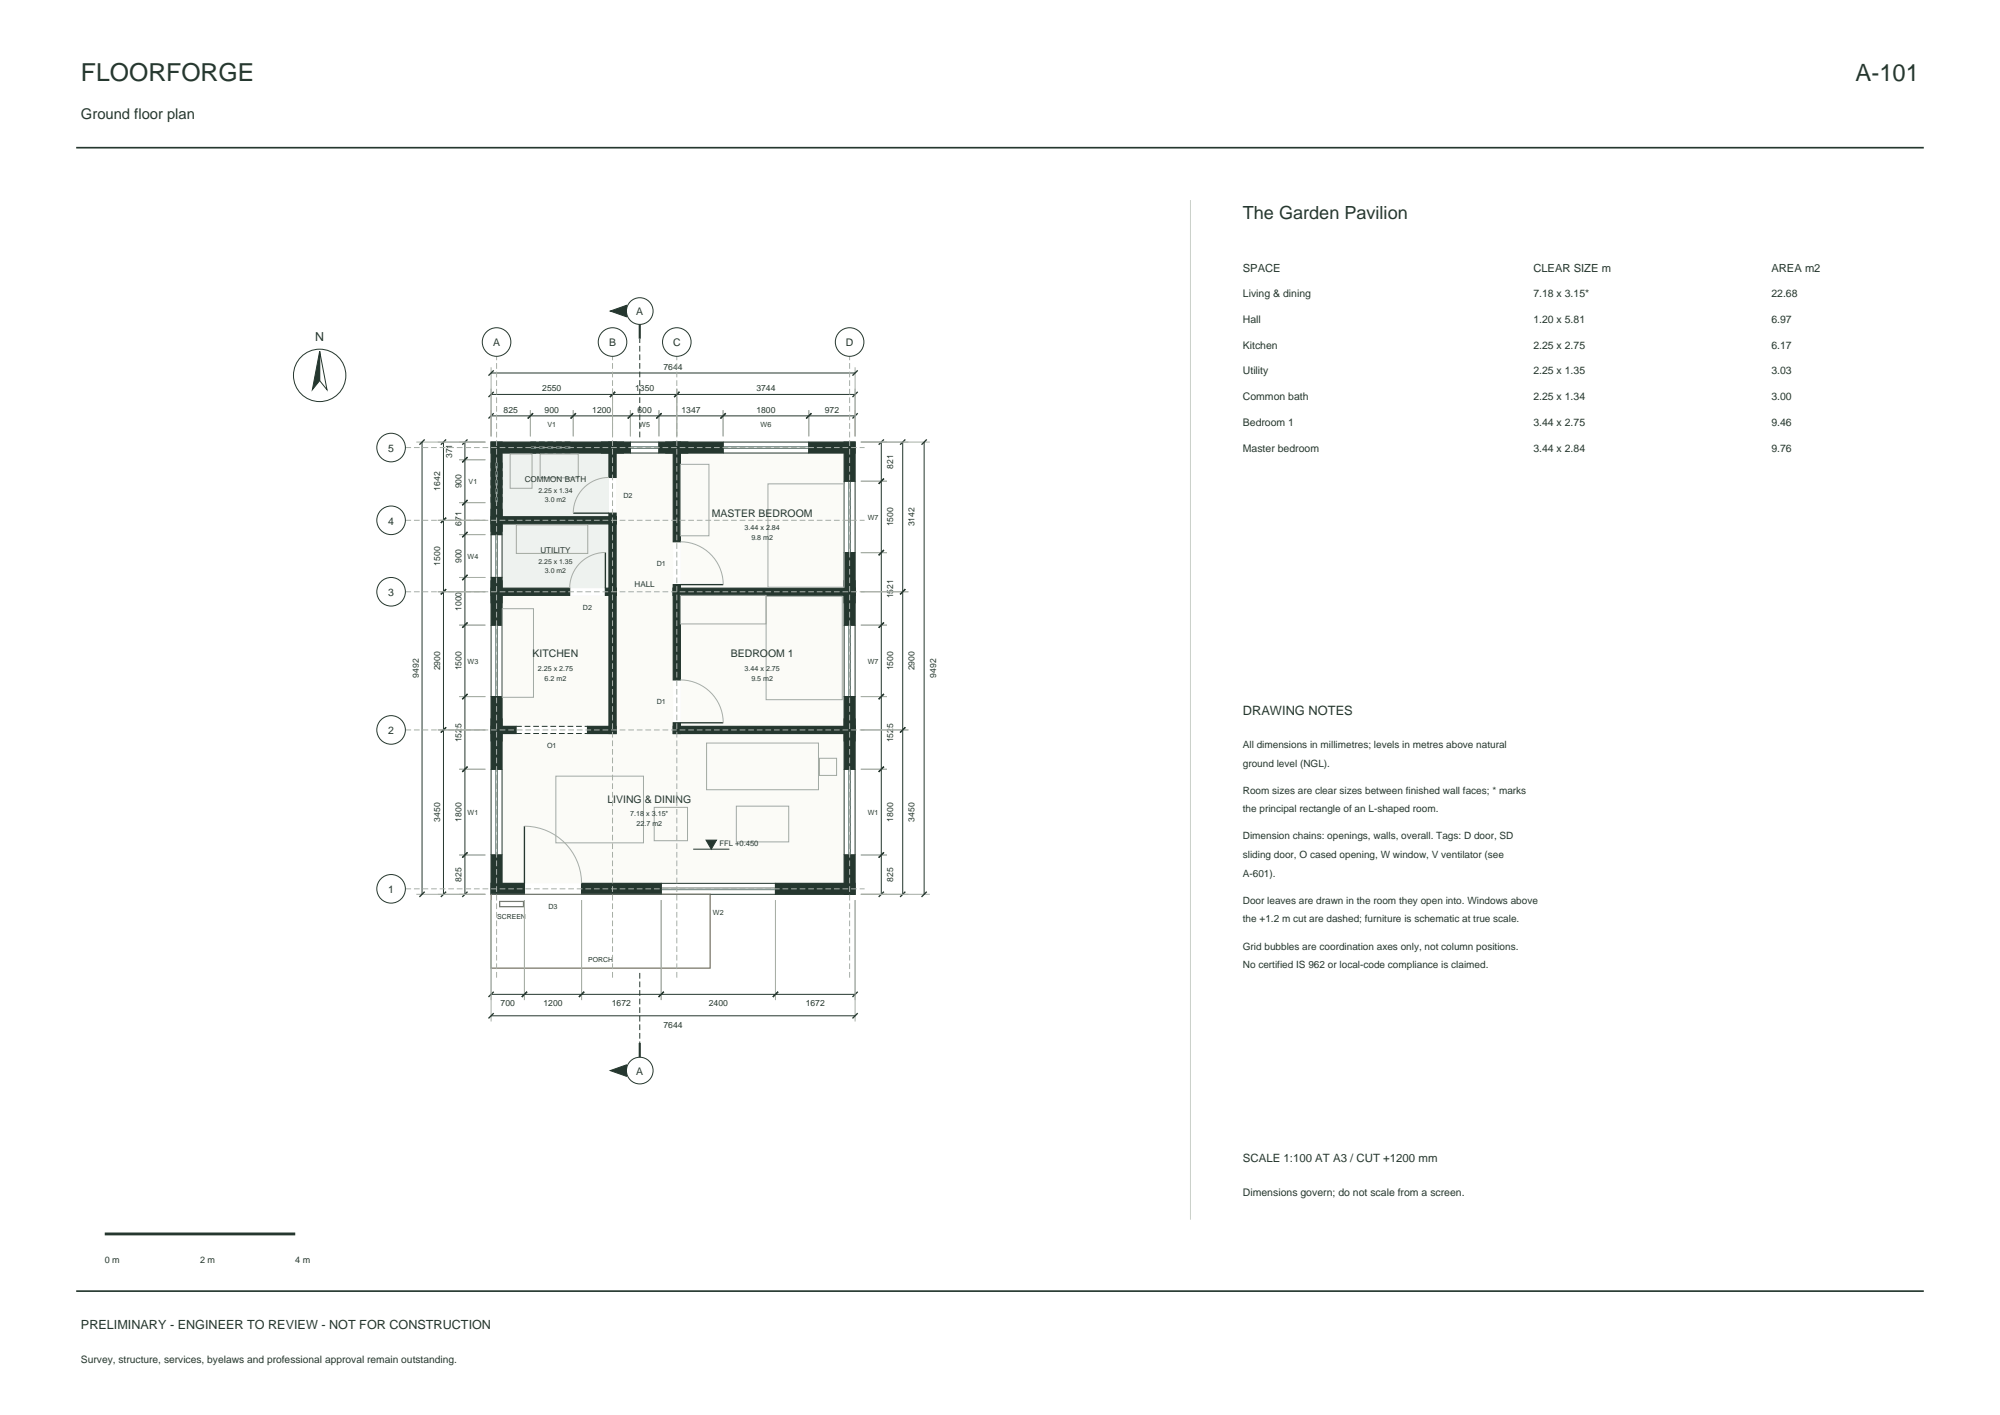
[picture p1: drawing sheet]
<svg xmlns="http://www.w3.org/2000/svg" width="420mm" height="297mm" viewBox="0 0 420 297" stroke-linecap="round" stroke-linejoin="round" font-family="sans-serif">
<path d="M16 31h388M16 271h388" fill="none" stroke="#25372f" stroke-width=".35"/>
<g fill="#fbfbf7">
<path d="M105.4 154h24v-.8h12v.8h35.9v31.4h-71.9z" fill-rule="evenodd"/>
<path d="M129.4 95.1h12v58.1h-12z" fill-rule="evenodd"/>
<path d="M105.4 125h22.5v27.5h-22.5z" fill-rule="evenodd"/>
</g>
<g fill="#eef2ef">
<path d="M105.4 110h22.5v13.5h-22.5z" fill-rule="evenodd"/>
<path d="M105.4 95.1h22.5v13.4h-22.5z" fill-rule="evenodd"/>
</g>
<g fill="#fbfbf7">
<path d="M142.9 125h34.4v27.5h-34.4z" fill-rule="evenodd"/>
<path d="M142.9 95.1h34.4v28.4h-34.4z" fill-rule="evenodd"/>
</g>
<g fill="#25372f" stroke="#25372f" stroke-width=".25">
<path d="M103.1 150.9h2.3v10.6h-2.3z" fill-rule="evenodd"/>
<path d="M103.1 179.5h2.3v8.2h-2.3z" fill-rule="evenodd"/>
<path d="M162.8 185.4h16.8v2.3h-16.8z" fill-rule="evenodd"/>
<path d="M122.1 185.4h16.8v2.3h-16.8z" fill-rule="evenodd"/>
<path d="M103.1 185.4h7v2.3h-7z" fill-rule="evenodd"/>
<path d="M103.1 121.9h2.3v9.3h-2.3z" fill-rule="evenodd"/>
<path d="M103.1 146.2h2.3v9.3h-2.3z" fill-rule="evenodd"/>
<path d="M123.4 152.5h6v1.5h-6z" fill-rule="evenodd"/>
<path d="M103.1 152.5h5.3v1.5h-5.3z" fill-rule="evenodd"/>
<path d="M103.1 106.9h2.3v5.3h-2.3z" fill-rule="evenodd"/>
<path d="M103.1 121.2h2.3v5.3h-2.3z" fill-rule="evenodd"/>
<path d="M127.1 123.5h2.3v1.5h-2.3z" fill-rule="evenodd"/>
<path d="M103.1 123.5h16.5v1.5h-16.5z" fill-rule="evenodd"/>
<path d="M103.1 92.8h2.3v18.7h-2.3z" fill-rule="evenodd"/>
<path d="M103.1 108.5h26.3v1.5h-26.3z" fill-rule="evenodd"/>
<path d="M103.1 92.8h27.8v2.3h-27.8z" fill-rule="evenodd"/>
<path d="M127.9 123.5h1.5v30.5h-1.5z" fill-rule="evenodd"/>
<path d="M127.9 108.5h1.5v16.5h-1.5z" fill-rule="evenodd"/>
<path d="M127.9 107.7h1.5v2.3h-1.5z" fill-rule="evenodd"/>
<path d="M127.9 92.8h1.5v7.4h-1.5z" fill-rule="evenodd"/>
<path d="M138.4 92.8h6v2.3h-6z" fill-rule="evenodd"/>
<path d="M126.3 92.8h6.1v2.3h-6.1z" fill-rule="evenodd"/>
<path d="M141.4 123.5h1.5v19.2h-1.5z" fill-rule="evenodd"/>
<path d="M141.4 151.7h1.5v2.3h-1.5z" fill-rule="evenodd"/>
<path d="M141.4 152.5h38.2v1.5h-38.2z" fill-rule="evenodd"/>
<path d="M141.4 122.7h1.5v2.3h-1.5z" fill-rule="evenodd"/>
<path d="M141.4 92.8h1.5v20.9h-1.5z" fill-rule="evenodd"/>
<path d="M141.4 123.5h38.2v1.5h-38.2z" fill-rule="evenodd"/>
<path d="M139.8 92.8h12v2.3h-12z" fill-rule="evenodd"/>
<path d="M169.9 92.8h9.7v2.3h-9.7z" fill-rule="evenodd"/>
<path d="M177.3 150.9h2.3v10.6h-2.3z" fill-rule="evenodd"/>
<path d="M177.3 179.5h2.3v8.2h-2.3z" fill-rule="evenodd"/>
<path d="M177.3 121.9h2.3v9.3h-2.3z" fill-rule="evenodd"/>
<path d="M177.3 146.2h2.3v9.3h-2.3z" fill-rule="evenodd"/>
<path d="M177.3 116h2.3v10.5h-2.3z" fill-rule="evenodd"/>
<path d="M177.3 92.8h2.3v8.2h-2.3z" fill-rule="evenodd"/>
</g>
<g fill="none" stroke="#25372f" stroke-width=".28">
<path d="M103.7 77.7l-1.1 1.1M180.1 77.7l-1.1 1.1M89.2 92.2l-1.1 1.1M93.7 92.2l-1.1 1.1M98.2 92.2l-1.1 1.1M98.2 96l-1.1 1M103.7 86.7l-1.1 1.1M103.7 82.2l-1.1 1.1M111.9 86.7l-1.1 1.1M120.9 86.7l-1.1 1.1M129.2 82.2l-1.1 1.1M132.9 86.7l-1.1 1.1"/>
<path d="M138.9 86.7l-1.1 1.1M142.7 82.2l-1.1 1.1M152.4 86.7l-1.1 1.1M170.4 86.7l-1.1 1.1M180.1 86.7l-1.1 1.1M180.1 82.2l-1.1 1.1M185.6 92.2l-1.1 1.1M190.1 92.2l-1.1 1.1M194.6 92.2l-1.1 1.1M93.7 108.7l-1.1 1.1M98.2 111.7l-1.1 1.1M98.2 105l-1.1 1.1"/>
<path d="M120.4 107.7h7.5M127.1 116v7.5M185.6 115.5l-1.1 1.1M185.6 100.5l-1.1 1.1M93.7 123.7l-1.1 1.1M98.2 130.7l-1.1 1.1M98.2 120.7l-1.1 1.1M142.9 122.7h9M185.6 130.7l-1.1 1.1M190.1 123.7l-1.1 1.1M93.7 152.7l-1.1 1.1M98.2 145.7l-1.1 1.1"/>
<path d="M142.9 151.7h9M185.6 145.7l-1.1 1.1M190.1 152.7l-1.1 1.1M98.2 178.9l-1.1 1.1M98.2 160.9l-1.1 1.1M110.1 173.4v12M185.6 178.9l-1.1 1.1M185.6 160.9l-1.1 1.1M89.2 187.2l-1.1 1.1M93.7 187.2l-1.1 1.1M98.2 187.2l-1.1 1.1M185.6 187.2l-1.1 1.1"/>
<path d="M190.1 187.2l-1.1 1.1M194.6 187.2l-1.1 1.1M103.7 208.2l-1.1 1.1M103.7 212.7l-1.1 1.1M110.7 208.2l-1.1 1.1M122.7 208.2l-1.1 1.1M139.4 208.2l-1.1 1.1M163.4 208.2l-1.1 1.1M180.1 208.2l-1.1 1.1M180.1 212.7l-1.1 1.1"/>
</g>
<g fill="none" stroke="#a8afa4" stroke-width=".21">
<path d="M103.1 77.1v14.5M179.6 77.1v14.5M87.4 92.8h14.5M96.4 96.5h5.5M111.4 86.1v5.5M120.4 86.1v5.5M128.6 81.6v10M132.4 86.1v5.5M138.4 86.1v5.5M142.1 81.6v10M151.8 86.1v5.5M169.9 86.1v5.5"/>
<path d="M180.8 92.8h14.5M91.9 109.2h10M96.4 112.2h5.5M96.4 105.5h5.5M127.1 116a7.5 7.5 0 0 0-7.5 7.5M127.9 100.2a7.5 7.5 0 0 0-7.5 7.5M142.9 113.7a9 9 0 0 1 9 9M180.8 116h5.5M180.8 101h5.5M91.9 124.2h10M96.4 131.2h5.5M96.4 121.2h5.5"/>
<path d="M180.8 131.2h5.5M180.8 124.2h10M91.9 153.2h10M96.4 146.2h5.5M142.9 142.7a9 9 0 0 1 9 9M180.8 146.2h5.5M180.8 153.2h10M96.4 179.5h5.5M96.4 161.5h5.5M110.1 173.4a12 12 0 0 1 12 12M180.8 179.5h5.5M180.8 161.5h5.5"/>
<path d="M87.4 187.7h14.5M103.1 188.9v25.5M110.1 188.9v21M122.1 188.9v21M138.9 188.9v21M162.8 188.9v21M179.6 188.9v25.5M180.8 187.7h14.5"/>
</g>
<path d="M111.4 92.8h9M111.4 95.1h9M134.3 91.8v-20.7M103.1 105.5v-9M105.4 105.5v-9M108.4 154h15M108.4 152.5h15M134.3 204.2v14.7" fill="none" stroke="#25372f" stroke-width=".21" stroke-dasharray="1.2 .6" stroke-linecap="butt"/>
<g fill="none" stroke="#25372f" stroke-width=".21">
<path d="M67.1 73.7l1.6 8.1-1.6-1.9zM103.1 78.3h76.5M88.6 92.8v94.9M93.1 92.8v94.9M97.6 92.8v94.9M103.1 96.5h2.3M103.1 87.3h76.5M103.1 82.8h76.5M111.4 92.8v2.3M120.4 92.8v2.3M132.4 92.8h6v2.3h-6zM151.8 92.8h18.1v2.3h-18.1z"/>
<path d="M185.1 92.8v94.9M189.6 92.8v94.9M194.1 92.8v94.9M103.1 112.2h2.3v9h-2.3zM103.1 105.5h2.3M177.3 101h2.3v15h-2.3zM103.1 131.2h2.3v15h-2.3zM177.3 131.2h2.3v15h-2.3zM103.1 161.5h2.3v18h-2.3zM145.6 178.2h7.6M177.3 161.5h2.3v18h-2.3zM138.9 185.4h23.9v2.3h-23.9z"/>
<path d="M103.1 208.7h76.5M103.1 213.2h76.5"/>
<circle cx="67.1" cy="78.8" r="5.5"/>
<circle cx="104.3" cy="71.8" r="3"/>
<circle cx="128.6" cy="71.8" r="3"/>
<circle cx="134.3" cy="65.3" r="2.8"/>
<circle cx="142.1" cy="71.8" r="3"/>
<circle cx="178.4" cy="71.8" r="3"/>
<circle cx="82.1" cy="93.9" r="3"/>
<circle cx="82.1" cy="109.2" r="3"/>
<circle cx="82.1" cy="124.2" r="3"/>
<circle cx="82.1" cy="153.2" r="3"/>
<circle cx="82.1" cy="186.6" r="3"/>
<circle cx="134.3" cy="224.7" r="2.8"/>
</g>
<g fill="none" stroke="#5f7d78" stroke-width=".21">
<path d="M132.4 93.8h6M132.4 94.1h6M151.8 93.8h18.1M151.8 94.1h18.1M104.1 112.2v9M104.5 112.2v9M178.2 101v15M178.6 101v15M104.1 131.2v15M104.5 131.2v15M178.2 131.2v15M178.6 131.2v15"/>
<path d="M104.1 161.5v18M104.5 161.5v18M178.2 161.5v18M178.6 161.5v18M138.9 186.7h23.9M138.9 186.4h23.9"/>
</g>
<path d="M111.4 93.8h9M111.4 94.1h9M104.1 105.5v-9M104.5 105.5v-9" fill="none" stroke="#5f7d78" stroke-width=".21" stroke-dasharray="1.2 .6" stroke-linecap="butt"/>
<g fill="none" stroke="#a3aaa1" stroke-width=".21">
<path d="M107.1 95.3h4.6v7.2h-4.6zM113.4 95.3h8v5h-8zM142.9 97.5h6v15h-6zM108.4 110.2h15v6h-15zM161.3 101.6h16v21.7h-16zM105.5 127.8h6.5v18.6h-6.5zM142.9 125h18v6h-18zM160.9 125.2h16v21.7h-16zM148.4 156h23.5v9.8h-23.5zM172.1 159.2h3.6v3.6h-3.6zM116.7 162.9h18.4v14h-18.4zM137.4 169.5h7v7h-7z"/>
<path d="M154.6 169.2h11v7.5h-11z"/>
</g>
<path d="M103.1 187.7h46v15.5h-46zM104.9 189.2h5v1.1h-5z" fill="none" stroke="#9e653f" stroke-width=".25"/>
<path d="M85.1 93.9h96.5M85.1 109.2h96.5M85.1 124.2h96.5M85.1 153.2h96.5M85.1 186.6h96.5M104.3 205.2v-130.4M128.6 205.2v-130.4M142.1 205.2v-130.4M178.4 205.2v-130.4" fill="none" stroke="#a8afa4" stroke-width=".21" stroke-dasharray="1.2 .6" stroke-linecap="butt"/>
<g fill="#25372f" stroke="#25372f" stroke-width=".21">
<path d="M148.3 176.3h2.2l-1.1 1.9z"/>
<path d="M128.1 224.7l3.4-1.2v2.4z"/>
<path d="M128.1 65.3l3.4-1.2v2.4z"/>
<path d="M67.1 73.7v6.2l-1.5 1.9z"/>
</g>
<path d="M134.3 68.1v3M134.3 218.9v3" fill="none" stroke="#25372f" stroke-width=".45"/>
<path d="M250 42v214" fill="none" stroke="#c9d0c7" stroke-width=".21"/>
<path d="M22 259h40" fill="none" stroke="#25372f" stroke-width=".6"/>
<text font-size="5.2" fill="#25372f" x="17" y="17">FLOORFORGE</text>
<text font-size="5" fill="#25372f" x="389.7" y="17">A-101</text>
<text font-size="3.8" fill="#25372f" x="261" y="46">The Garden Pavilion</text>
<text font-size="3.1" fill="#25372f" x="17" y="25">Ground floor plan</text>
<text font-size="2.7" fill="#25372f" x="261" y="150">DRAWING NOTES</text>
<g font-size="2.6" fill="#25372f">
<text x="66.2" y="71.6">N</text>
<text x="17" y="279">PRELIMINARY - ENGINEER TO REVIEW - NOT FOR CONSTRUCTION</text>
</g>
<text font-size="2.4" fill="#25372f" x="261" y="244">SCALE 1:100 AT A3 / CUT +1200 mm</text>
<g font-size="2.3" fill="#25372f">
<text x="261" y="57">SPACE</text>
<text x="322" y="57">CLEAR SIZE m</text>
<text x="372" y="57">AREA m2</text>
</g>
<g font-size="2.2" fill="#25372f">
<text x="261" y="62.4">Living &amp; dining</text>
<text x="322" y="62.4">7.18 x 3.15*</text>
<text x="372" y="62.4">22.68</text>
<text x="133.6" y="66.1">A</text>
<text x="261" y="67.8">Hall</text>
<text x="322" y="67.8">1.20 x 5.81</text>
<text x="372" y="67.8">6.97</text>
<text x="103.5" y="72.7">A</text>
<text x="127.9" y="72.7">B</text>
<text x="141.3" y="72.7">C</text>
<text x="177.6" y="72.7">D</text>
<text x="261" y="73.2">Kitchen</text>
<text x="322" y="73.2">2.25 x 2.75</text>
<text x="372" y="73.2">6.17</text>
<text x="261" y="78.6">Utility</text>
<text x="322" y="78.6">2.25 x 1.35</text>
<text x="372" y="78.6">3.03</text>
<text x="261" y="84">Common bath</text>
<text x="261" y="89.4">Bedroom 1</text>
<text x="322" y="84">2.25 x 1.34</text>
<text x="322" y="89.4">3.44 x 2.75</text>
<text x="372" y="84">3.00</text>
<text x="372" y="89.4">9.46</text>
<text x="81.5" y="94.8">5</text>
<text x="261" y="94.8">Master bedroom</text>
<text x="322" y="94.8">3.44 x 2.84</text>
<text x="372" y="94.8">9.76</text>
<text x="81.5" y="110.1">4</text>
<text x="149.5" y="108.5">MASTER BEDROOM</text>
<text x="81.5" y="125.1">3</text>
<text x="111.8" y="137.9">KITCHEN</text>
<text x="153.5" y="137.9">BEDROOM 1</text>
<text x="81.5" y="154.1">2</text>
<text x="127.6" y="168.5">LIVING &amp; DINING</text>
<text x="81.5" y="187.5">1</text>
<text x="133.6" y="225.6">A</text>
<text x="261" y="251">Dimensions govern; do not scale from a screen.</text>
</g>
<g font-size="2.1" fill="#25372f">
<text x="261" y="157">All dimensions in millimetres; levels in metres above natural</text>
<text x="261" y="160.9">ground level (NGL).</text>
<text x="261" y="166.6">Room sizes are clear sizes between finished wall faces; * marks</text>
<text x="261" y="170.5">the principal rectangle of an L-shaped room.</text>
<text x="261" y="176.2">Dimension chains: openings, walls, overall. Tags: D door, SD</text>
<text x="261" y="180.1">sliding door, O cased opening, W window, V ventilator (see</text>
<text x="261" y="184">A-601).</text>
<text x="261" y="189.7">Door leaves are drawn in the room they open into. Windows above</text>
<text x="261" y="193.6">the +1.2 m cut are dashed; furniture is schematic at true scale.</text>
<text x="261" y="199.3">Grid bubbles are coordination axes only, not column positions.</text>
<text x="261" y="203.2">No certified IS 962 or local-code compliance is claimed.</text>
<text x="17" y="286">Survey, structure, services, byelaws and professional approval remain outstanding.</text>
</g>
<g font-size="1.9" fill="#25372f">
<text x="22" y="265">0 m</text>
<text x="42" y="265">2 m</text>
<text x="62" y="265">4 m</text>
</g>
<g font-size="1.8" fill="#25372f">
<text x="139.3" y="77.6">7644</text>
<text x="113.9" y="82.1">2550</text>
<text x="133.4" y="82.1">1350</text>
<text x="158.8" y="82.1">3744</text>
<text x="105.8" y="86.6">825</text>
<text x="114.4" y="86.6">900</text>
<text x="124.4" y="86.6">1200</text>
<text x="133.9" y="86.6">600</text>
<text x="143.1" y="86.6">1347</text>
<text x="158.8" y="86.6">1800</text>
<text x="173.2" y="86.6">972</text>
<text x="94.9" y="96.1" transform="rotate(-90 94.9 96.1)">371</text>
<text x="187.6" y="98.4" transform="rotate(-90 187.6 98.4)">821</text>
<text x="92.4" y="103" transform="rotate(-90 92.4 103)">1642</text>
<text x="96.9" y="102.5" transform="rotate(-90 96.9 102.5)">900</text>
<text x="96.9" y="110.4" transform="rotate(-90 96.9 110.4)">671</text>
<text x="187.6" y="110.5" transform="rotate(-90 187.6 110.5)">1500</text>
<text x="192.1" y="110.5" transform="rotate(-90 192.1 110.5)">3142</text>
<text x="92.4" y="118.7" transform="rotate(-90 92.4 118.7)">1500</text>
<text x="96.9" y="118.2" transform="rotate(-90 96.9 118.2)">900</text>
<text x="187.6" y="125.6" transform="rotate(-90 187.6 125.6)">1521</text>
<text x="96.9" y="128.2" transform="rotate(-90 96.9 128.2)">1000</text>
<text x="87.9" y="142.3" transform="rotate(-90 87.9 142.3)">9492</text>
<text x="92.4" y="140.7" transform="rotate(-90 92.4 140.7)">2900</text>
<text x="96.9" y="140.7" transform="rotate(-90 96.9 140.7)">1500</text>
<text x="187.6" y="140.7" transform="rotate(-90 187.6 140.7)">1500</text>
<text x="192.1" y="140.7" transform="rotate(-90 192.1 140.7)">2900</text>
<text x="196.6" y="142.3" transform="rotate(-90 196.6 142.3)">9492</text>
<text x="96.9" y="155.8" transform="rotate(-90 96.9 155.8)">1525</text>
<text x="187.6" y="155.8" transform="rotate(-90 187.6 155.8)">1525</text>
<text x="92.4" y="172.5" transform="rotate(-90 92.4 172.5)">3450</text>
<text x="96.9" y="172.5" transform="rotate(-90 96.9 172.5)">1800</text>
<text x="187.6" y="172.5" transform="rotate(-90 187.6 172.5)">1800</text>
<text x="192.1" y="172.5" transform="rotate(-90 192.1 172.5)">3450</text>
<text x="96.9" y="185.1" transform="rotate(-90 96.9 185.1)">825</text>
<text x="187.6" y="185.1" transform="rotate(-90 187.6 185.1)">825</text>
<text x="105.1" y="211.2">700</text>
<text x="114.1" y="211.2">1200</text>
<text x="128.5" y="211.2">1672</text>
<text x="139.3" y="215.7">7644</text>
<text x="148.8" y="211.2">2400</text>
<text x="169.2" y="211.2">1672</text>
</g>
<g font-size="1.7" fill="#25372f">
<text x="110.2" y="101.2">COMMON BATH</text>
<text x="113.5" y="116.1">UTILITY</text>
<text x="133.3" y="123.2">HALL</text>
</g>
<text font-size="1.6" fill="#25372f" x="151.1" y="177.6">FFL +0.450</text>
<g font-size="1.5" fill="#25372f">
<text x="115" y="89.6">V1</text>
<text x="134.3" y="89.6">W5</text>
<text x="159.7" y="89.6">W6</text>
<text x="98.4" y="101.6">V1</text>
<text x="130.9" y="104.6">D2</text>
<text x="156.4" y="111.3">3.44 x 2.84</text>
<text x="157.8" y="113.4">9.8 m2</text>
<text x="182.2" y="109.1">W7</text>
<text x="98.2" y="117.3">W4</text>
<text x="137.9" y="118.8">D1</text>
<text x="122.4" y="128.1">D2</text>
<text x="98.2" y="139.3">W3</text>
<text x="112.9" y="140.7">2.25 x 2.75</text>
<text x="114.4" y="142.8">6.2 m2</text>
<text x="156.4" y="140.7">3.44 x 2.75</text>
<text x="157.8" y="142.8">9.5 m2</text>
<text x="182.2" y="139.3">W7</text>
<text x="137.9" y="147.8">D1</text>
<text x="114.9" y="157.1">O1</text>
<text x="98.2" y="171.1">W1</text>
<text x="132.4" y="171.3">7.18 x 3.15*</text>
<text x="133.7" y="173.4">22.7 m2</text>
<text x="182.2" y="171.1">W1</text>
<text x="115.2" y="190.8">D3</text>
<text x="149.7" y="192.1">W2</text>
</g>
<g font-size="1.4" fill="#25372f">
<text x="113.1" y="103.5">2.25 x 1.34</text>
<text x="114.4" y="105.4">3.0 m2</text>
<text x="113.1" y="118.5">2.25 x 1.35</text>
<text x="114.4" y="120.3">3.0 m2</text>
<text x="104.4" y="192.8">SCREEN</text>
<text x="123.5" y="202">PORCH</text>
</g>
</svg>
